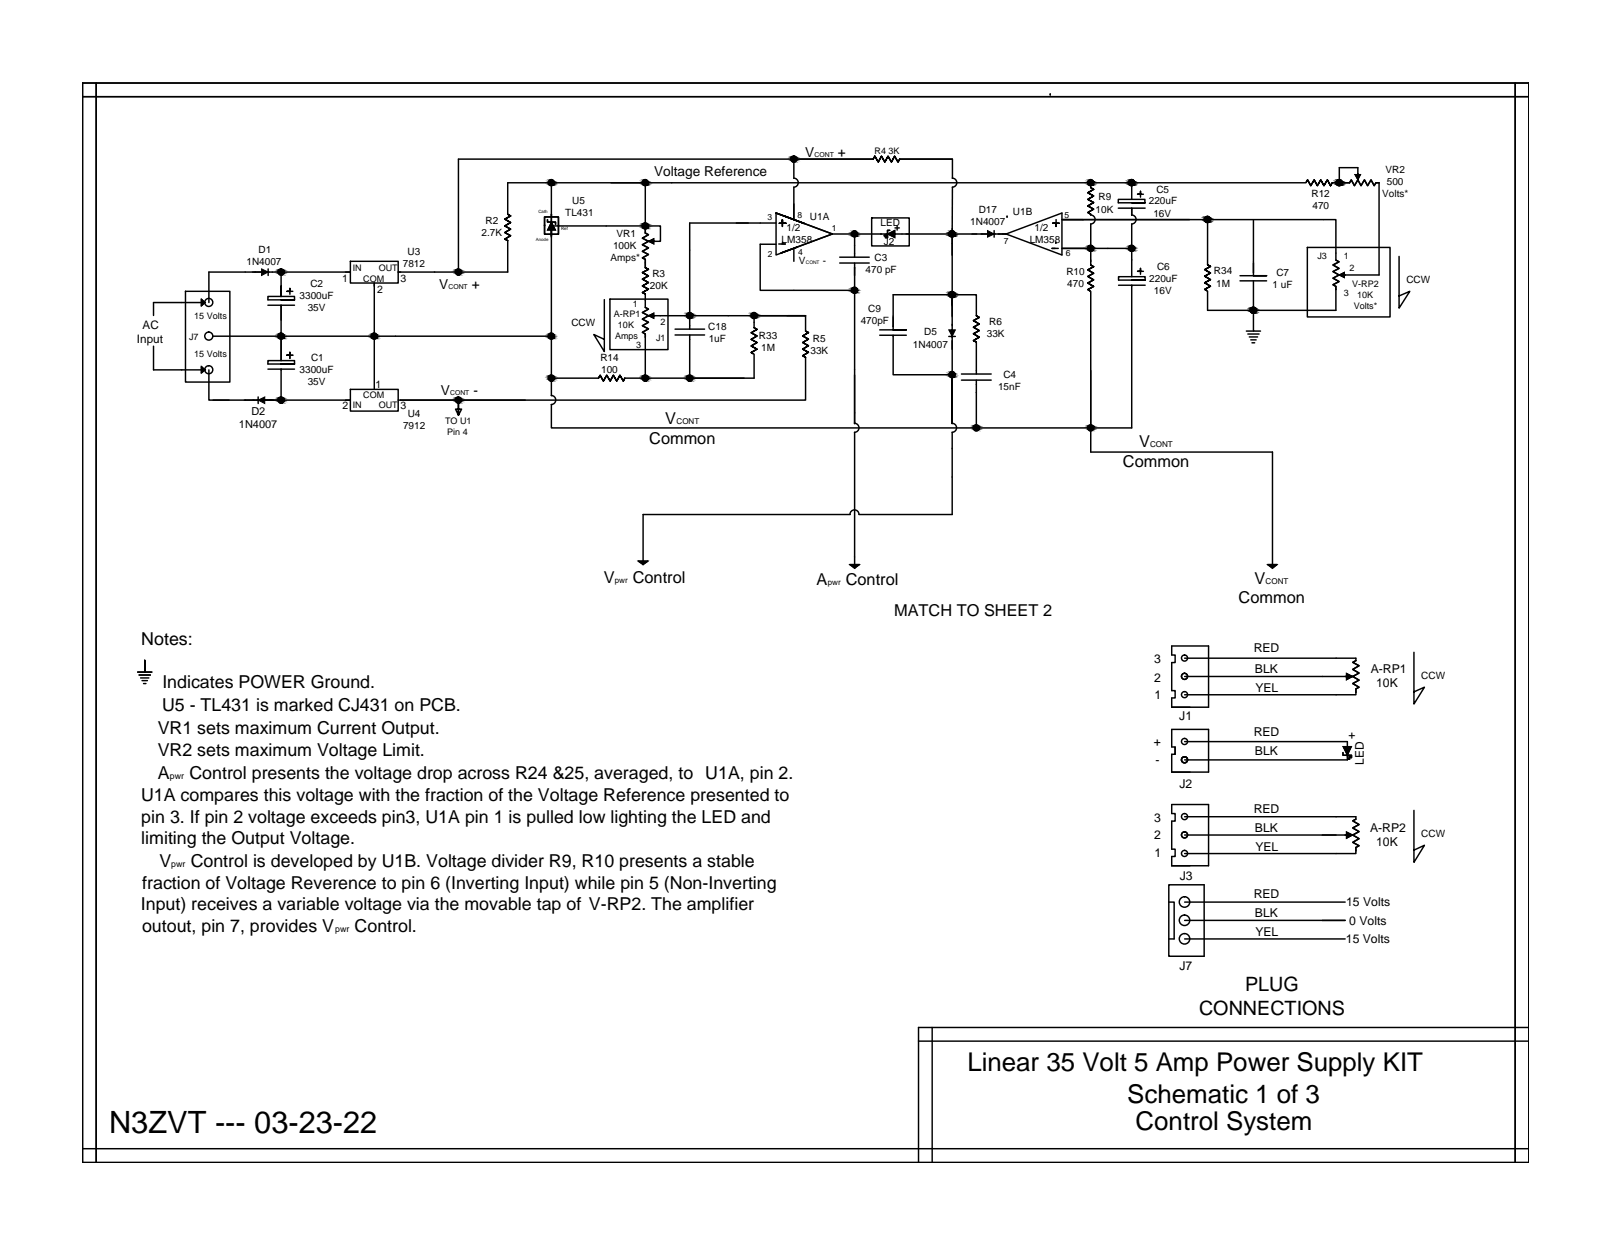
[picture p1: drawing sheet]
<svg xmlns="http://www.w3.org/2000/svg" width="279mm" height="216mm" viewBox="0 0 279 216" stroke-linecap="round" stroke-linejoin="round" font-family="sans-serif">
<!-- layer: 0 -->
<g fill="none" stroke="#000" stroke-width=".25">
<path d="M14.3 14.4h251v187.3h-251zM14.3 16.8h251M16.7 14.4v187.3M182.3 16.5h.1M262.9 14.4v187.3M88.1 37.2l.5 .3-1 .5 1 .6-1 .6 1 .6-1 .6 1 .5-1 .6 .5 .3-.5-.3 1-.6-1-.5 1-.6-1-.6 1-.6-1-.6 1-.5zM94.5 39.2v-1.6h2.4v1.6M94.5 39v1.7h2.4v-1.7M95 38.1v.4h1.4v.5M95.7 39.2h18.9v2.7h-2.1M95.7 31.7v26.6h-58.7M112 31.7v8.7l.5 .3-1 .6 1 .6-1 .6 1 .5-1 .6 1 .6-1 .6 .5 .2"/>
<path d="M134.7 37l4.9 1.8-3.6-1.4M134.7 37l9.8 3.6-9.8 3.7zM134.7 38.7h-15v18.4M134.7 37l9.8 3.6M135.8 38.2v.5h.6h-1.2h1.2h-.6v-.5v1.1zM137.7 30.9a.78 .78 0 0 1 .8 .8 .78 .78 0 0 1-.8 .8l.1 5.6M137.8 27.6v3.4M151.3 37.8h6.5v4.9h-6.5zM151.5 27.6h-71.9v19.6M151.8 27.1l-.3 .5 .3-.5 .6 1 .6-1 .6 1 .5-1 .6 1 .6-1 .5 1 .3-.5-.3 .5-.5-1-.6 1-.6-1-.5 1-.6-1-.6 1zM154.4 40h-.4v1.2h-.4M165.2 39.7v16.8"/>
<path d="M165.3 30.9a.78 .78 0 0 1 .7 .8 .78 .78 0 0 1-.7 .8M165.3 27.6h-9.2h9.2v3.4M165.3 32.5l-.1 8.1M174.8 37.7h.1M183.3 38.1v1.2v-.6h-.6h1.1h-1.1h.6M184.3 38.1h47.5v7M189.3 37.3a.78 .78 0 0 1 .7 .8 .78 .78 0 0 1-.7 .8M189.3 32.6l.5 .3-1 .6 1 .5-1 .6 1 .6-1 .5 1 .6-1 .6 .5 .3-.5-.3 1-.6-1-.6 1-.5-1-.6 1-.6-1-.5 1-.6zM189.3 31.7v.9M189.3 37.2v.2M189.3 38.9v7.1M194.1 36.1h4.6"/>
<path d="M196.4 37.3a.78 .78 0 0 1 .8 .8 .78 .78 0 0 1-.8 .8M196.4 35.2h2.3h-4.6v-.6h4.6v.6M196.4 31.7h30.2M196.4 31.7h-108.3v5.5M196.4 31.7v2.9M196.4 36.1v1.3M196.4 38.9v9.1M198.4 33.7h-1h.5v-.5v1M209.6 38.1v7.8M217.5 38.1v9.8h2.3h-4.6M226.9 31.2l-.3 .5 .3-.5 .6 1 .6-1 .5 1 .6-1 .6 1 .5-1 .6 1 .3-.5-.3 .5-.6-1-.5 1-.6-1-.6 1-.5-1-.6 1zM231.2 31.7h3"/>
<path d="M233 31.7h1.2M234.2 31.7l.3-.5 .5 1 .6-1 .6 1 .6-1 .5 1 .6-1 .6 1 .3-.5h.5M235.6 31.2v-2.1h-3.2v2.6M239.3 31.7v16h-6.9M32.2 50.6h7.7v15.7h-7.7zM34.9 51.9l.7 .6-.7 .6zM35.6 52.5h-9v2.3M44.3 47.2h2.2M46.5 53h4.6M46.5 46.7v1.1M48.8 52h2.3h-4.6v-.6h4.6v.6M48.8 47.2v4.2v-1.7"/>
<path d="M48.8 49.9v1.5M48.8 53v9.6M50.8 50.6h-1h.5v-.5v1M60.8 45.4h8.3v3.7h-8.3zM60.8 47.2h-24.5v5.3M65 49.1v18.5M88.1 41.8v5.4h-19M95.7 58.3v7.3h8.2M104.9 52v9l-1.8-2.9 1.8 .8M105.8 51.9h10.1v8.8h-10.1zM112 45v1.5zM112 46.5l.5 .3-1 .5 1 .6-1 .5 1 .6-1 .6 1 .6-1 .6 .5 .2-.5-.2 1-.6-1-.6 1-.6-1-.6 1-.5-1-.6 1-.5z"/>
<path d="M112 53.4l.5 .3-1 .5 1 .6-1 .6 1 .5-1 .6 1 .6-1 .6 .5 .3v7.6M112 53.4l.5 .3-1 .5 1 .6-1 .6 1 .5-1 .6 1 .6-1 .6 .5 .3v.5M112 51v2.4M112.5 54.8h27.3M117.2 57.1h5.1M117.2 58.1h5.1M119.7 58.1v7.5M130.9 56.9l.5 .3-1 .6 1 .5-1 .6 1 .6-1 .5 1 .6-1 .6 .5 .3-.5-.3 1-.6-1-.6 1-.5-1-.6 1-.6-1-.5 1-.6zM130.9 54.8v2.1M131 54.8h8.8v2.7M134.7 42.4h-2.8v8h16.4M135.1 42.3h1.2"/>
<path d="M135.8 42.2h.1M137.8 43.1v2.3M139.8 57.5l.5 .2-1 .6 1 .6-1 .6 1 .5-1 .6 1 .5-1 .6 .5 .3-.5-.3 1-.6-1-.5 1-.6-1-.5 1-.6-1-.6 1-.6zM145.7 44.6h5.1M145.7 45.6h5.1M148.3 40.6v4M148.3 45.6v27.9M152.7 58.2h4.6M153.7 40.9v.2l.3-.3-.3 .3h.2M153.8 40.7l-.3 .3h.1h-.1v-.2v.2M155 58.2v6.8h10.2M164.6 58.4h1.2"/>
<path d="M165.2 56.3v17.2v-8.4M165.2 57.2v1.3M165.2 59.1v1.5M169.4 54.8l.5 .3-1 .5 1 .6-1 .6 1 .6-1 .5 1 .6-1 .6 .5 .3-.5-.3 1-.6-1-.6 1-.5-1-.6 1-.6-1-.6 1-.5zM169.4 54.8v-3.6h-14.4v6h2.3h-4.6M169.4 59.4v5.5M170.2 40.6h2.3M172.5 40v1.2M174.6 40.6h-30.2l-8.9 3.3M174.6 40.6l9.7-3.6v7.3zM182.6 43.1h1.1M183.2 42.2h.1"/>
<path d="M184.3 43.1h12.1M189.3 46l.5 .3-1 .5 1 .6-1 .6 1 .6-1 .5 1 .6-1 .6 .5 .3-.5-.3 1-.6-1-.6 1-.5-1-.6 1-.6-1-.6 1-.5zM189.3 50.6v27.9h31.5v19.5M194.1 49.5h4.6M196.4 48.6h2.3h-4.6v-.6h4.6v.6M196.4 49.5v24.8h-100.7v-4.1M198.4 47.1h-1h.5v-.5v1M209.6 45.9l.5 .3-1 .6 1 .6-1 .5 1 .6-1 .6 1 .6-1 .5 .5 .3-.5-.3 1-.5-1-.6 1-.6-1-.6 1-.5-1-.6 1-.6zM215.2 48.7h4.6M216.3 57.5h1.2M216.5 58h2M216.8 58.5h1.4"/>
<path d="M217.1 59h.9M217.3 59.5h.4M217.5 48.7v8.8h1.3M226.9 42.9h14.3v12.1h-14.3zM231.8 45.1l.6 .3-1.1 .6 1.1 .6-1.1 .5 1.1 .6-1.1 .6 1.1 .6-1.1 .5 .5 .3v4.2h-22.2v-3.4M231.8 45.1l.6 .3-1.1 .6 1.1 .6-1.1 .5 1.1 .6-1.1 .6 1.1 .6-1.1 .5 .5 .3v.6M242.8 44.5v9l1.9-2.9-1.9 .8M26.6 60.1v4.1h9M34.9 63.6l.7 .6-.7 .5zM36.3 64.2v5.2h3.5M37 69.4h23.8M44.7 69.4h2.2"/>
<path d="M44.8 69.4h2.3M44.8 68.9v1.1M46.5 64.1h4.6M48.8 63.2h2.3h-4.6v-.6h4.6v.6M48.8 64.1v5.3M49.8 61.7h1h-1h.5v-.6v1.1v-.5zM60.8 67.6h8.3v3.7h-8.3zM69.1 69.4h.4M69.5 69.4h21.7M79.6 69.4v2.7l-.5-1.1h1l-.5 1.1zM95.7 68.6a.78 .78 0 0 1 .7 .8 .78 .78 0 0 1-.7 .8M95.7 65.6v3.1"/>
<path d="M104.2 65.1l-.3 .5 .3-.5 .5 1 .6-1 .6 1 .5-1 .6 1 .6-1 .6 1 .2-.5-.2 .5-.6-1-.6 1-.6-1-.5 1-.6-1-.6 1zM130.9 61.5v4.1h-22.5M139.8 62v7.4h-70.3M148.3 73.5a.78 .78 0 0 1 .8 .7 .78 .78 0 0 1-.8 .8v23M165.2 73.5a.78 .78 0 0 1 .8 .7 .78 .78 0 0 1-.8 .8M165.2 75v14.3h-16.1a.78 .78 0 0 0-.8-.8 .78 .78 0 0 0-.8 .8M165.2 73.3v.2M166.8 64.9h5.2M166.8 66h5.2M169.4 66v8.3M110.8 97.4h1.7l-.9 .6zM147.5 98h1.7l-.9 .6z"/>
<path d="M147.5 89.3h-35.9v8.1M220 98h1.6l-.8 .6zM23.9 116.6h1.2v-2v2h1.2M24.1 117.2h2M24.4 117.7h1.4M24.7 118.1h.9M24.9 118.6h.4M203.3 112.1h6.4v10.6h-6.4v-1.6h.6v-1.2h-.6v-4.9h.6v-1.3h-.6zM205.6 114.2h29.7v.5M205.6 117.4h29.2M235.3 114.7l-.5 .2 1.1 .6-1.1 .7 1.1 .6-1.1 .6 1.1 .6-1.1 .6 1.1 .7-.6 .3v.6M245.4 113.2v9l1.8-2.9-1.8 .8"/>
<path d="M203.3 139.6h6.4v10.7h-6.4v-1.7h.6v-1.2h-.6v-4.9h.6v-1.3h-.6zM203.3 126.6h6.4v7.4h-6.4v-3.1h.6v-1.3h-.6zM203.9 129.6v1.3M205.6 128.7h28.2v3.2h-28.2M233.1 130.6v.5h1.4v.4M233.9 131.4l.3 .4v-.3v.3h-.2h.2M234.4 131.2v.3l-.3-.4 .3 .4h-.2M235.3 120.2v.4h-29.7M202.8 153.6h6.2v12.4h-6.2zM202.8 156.6h1v6.4h-1M205.6 141.7h29.7v.5M205.6 144.9h29.2"/>
<path d="M205.6 156.6h27.8M205.6 159.7h27.8M235.3 142.2l-.5 .3 1.1 .6-1.1 .6 1.1 .6-1.1 .6 1.1 .7-1.1 .6 1.1 .6-.6 .3v.6M235.3 147.7v.4h-29.7M245.4 140.6v9.1l1.8-3-1.8 .8M161.8 178.3v23.4M205.6 163h27.8M265.3 178.3h-105.9v23.4M14.3 199.4h251M159.4 180.7h105.9"/>
<circle cx="95.7" cy="31.7" r=".53"/>
<circle cx="112" cy="31.7" r=".53"/>
<circle cx="112" cy="39.2" r=".53"/>
<circle cx="137.7" cy="27.6" r=".53"/>
<circle cx="189.3" cy="31.7" r=".53"/>
<circle cx="196.4" cy="31.7" r=".53"/>
<circle cx="209.5" cy="38.1" r=".53"/>
<circle cx="232.4" cy="31.7" r=".53"/>
<circle cx="36.2" cy="52.5" r=".7"/>
<circle cx="36.2" cy="58.3" r=".7"/>
<circle cx="48.8" cy="58.3" r=".53"/>
<circle cx="48.8" cy="47.2" r=".53"/>
<circle cx="64.9" cy="58.3" r=".53"/>
<circle cx="79.5" cy="47.2" r=".53"/>
<circle cx="95.7" cy="58.3" r=".53"/>
<circle cx="119.7" cy="54.8" r=".53"/>
<circle cx="130.8" cy="54.8" r=".53"/>
<circle cx="148.3" cy="40.6" r=".53"/>
<circle cx="148.3" cy="50.4" r=".53"/>
<circle cx="165.2" cy="40.6" r=".53"/>
<circle cx="165.2" cy="51.1" r=".53"/>
<circle cx="189.3" cy="43.1" r=".53"/>
<circle cx="196.4" cy="43.1" r=".53"/>
<circle cx="217.5" cy="53.8" r=".53"/>
<circle cx="36.2" cy="64.2" r=".7"/>
<circle cx="48.8" cy="69.4" r=".53"/>
<circle cx="79.5" cy="69.4" r=".53"/>
<circle cx="95.7" cy="65.6" r=".53"/>
<circle cx="112" cy="65.6" r=".53"/>
<circle cx="119.7" cy="65.6" r=".53"/>
<circle cx="165.2" cy="65" r=".53"/>
<circle cx="169.4" cy="74.2" r=".53"/>
<circle cx="189.3" cy="74.2" r=".53"/>
<circle cx="205.6" cy="114.2" r=".53"/>
<circle cx="205.6" cy="117.4" r=".53"/>
<circle cx="205.6" cy="131.9" r=".53"/>
<circle cx="205.6" cy="128.7" r=".53"/>
<circle cx="205.6" cy="120.6" r=".53"/>
<circle cx="205.6" cy="156.5" r=".91"/>
<circle cx="205.6" cy="159.7" r=".91"/>
<circle cx="205.6" cy="141.7" r=".53"/>
<circle cx="205.6" cy="148.1" r=".53"/>
<circle cx="205.6" cy="144.9" r=".53"/>
<circle cx="205.6" cy="162.9" r=".91"/>
</g>
<g fill="#000" stroke="#000" stroke-width=".17">
<path d="M95.3 32h.9l-.3 .1zM95.4 31.3h.5zM111.6 32h.9l-.3 .1zM111.6 39.5h.9l-.3 .2zM111.7 31.3h.5zM111.7 38.8h.5zM137.3 27.9h.9l-.2 .2zM137.5 27.2h.5zM188.9 32h.9l-.3 .1zM189 31.3h.5zM195.9 32h.9l-.1 .1zM196.1 31.3h.6z"/>
<path d="M209.1 38.4h.9l-.2 .2zM209.3 37.7h.5zM232 32h.9l-.2 .1zM232.2 31.3h.5zM48.4 47.5h.8l-.1 .2zM48.4 58.6h.8l-.1 .2zM48.5 46.8h.6zM48.5 57.9h.6zM64.5 58.6h.9l-.2 .2zM64.7 57.9h.5zM79.1 47.5h.9l-.2 .2zM79.3 46.8h.5z"/>
<path d="M95.3 58.6h.9l-.3 .2zM95.4 57.9h.5zM119.3 55h.9l-.2 .3zM119.4 54.4h.6zM130.4 55h.9l-.2 .3zM130.6 54.4h.5zM147.8 50.6h.9l-.1 .2zM147.8 40.9h.9l-.1 .1zM148.1 49.9h.5zM148.1 40.1h.5zM164.8 40.9h.9l-.2 .1zM164.8 51.4h.9l-.2 .2z"/>
<path d="M165 40.1h.5zM165 50.7h.5zM188.9 43.4h.9l-.3 .1zM189 42.6h.5zM196 43.4h.9l-.2 .1zM196.1 42.6h.6zM217.1 54.1h.8l-.1 .2zM217.3 53.4h.5zM48.4 69.7h.8l-.1 .2zM48.5 69h.6zM79.1 69.7h.9l-.2 .2zM79.3 69h.5z"/>
<path d="M95.3 65.9h.9l-.3 .2zM95.4 65.2h.5zM111.6 65.9h.9l-.3 .2zM111.7 65.2h.5zM119.3 65.9h.9l-.2 .2zM119.4 65.2h.6zM164.8 65.3h.9l-.2 .2zM165 64.6h.5zM169 74.5h.9l-.2 .2zM169.2 73.8h.5zM188.9 74.5h.9l-.3 .2zM189 73.8h.5z"/>
<path d="M95.7 38.5l-.7 1.4h.7zM95.7 38.5l.7 1.4h-.7z"/>
<path d="M95.7 38.5l-.7 1.4h.7zM95.7 38.5l.7 1.4h-.7z"/>
<path d="M95.3 31.5l-.1 .2h1zM95.3 31.5h.9v.2z"/>
<path d="M95.4 31.3l-.1 .2h.9zM95.4 31.3h.5l.3 .2z"/>
<path d="M95.2 31.7l.1 .3h.9zM95.2 31.7h1v.3z"/>
<path d="M95.3 32l.1 .1h.5zM95.4 32.1h.5z"/>
<path d="M111.6 31.5l-.1 .2h1zM111.6 31.5h.9v.2z"/>
<path d="M111.6 39l-.1 .2h1zM111.6 39h.9v.2z"/>
<path d="M111.7 31.3l-.1 .2h.9zM111.7 31.3h.5l.3 .2z"/>
<path d="M111.5 31.7l.1 .3h.9zM111.5 31.7h1v.3z"/>
<path d="M111.6 32l.1 .1h.5zM111.7 32.1h.5z"/>
<path d="M111.6 39h.9l-.8-.2zM111.7 38.8h.5l.3 .2z"/>
<path d="M111.5 39.2l.1 .3h.9zM111.5 39.2h1v.3z"/>
<path d="M111.6 39.5l.1 .2h.5zM111.7 39.7h.5z"/>
<path d="M137.3 27.4v.2h1zM137.3 27.4h.9l.1 .2z"/>
<path d="M137.3 27.4h.9l-.7-.2zM137.5 27.2h.5l.2 .2z"/>
<path d="M137.3 27.6v.3h.9zM137.3 27.6h1l-.1 .3z"/>
<path d="M137.3 27.9l.2 .2h.5zM137.5 28.1h.5z"/>
<path d="M154 40.6h1.3v-.6zM154 40.6h1.3v.6z"/>
<path d="M154 40.6h1.3v-.6zM154 40.6h1.3v.6z"/>
<path d="M188.9 31.5l-.1 .2h1zM188.9 31.5h.9v.2z"/>
<path d="M189 31.3l-.1 .2h.9zM189 31.3h.5l.3 .2z"/>
<path d="M188.8 31.7l.1 .3h.9zM188.8 31.7h1v.3z"/>
<path d="M188.9 32l.1 .1h.5zM189 32.1h.5z"/>
<path d="M195.9 31.5v.2h1zM195.9 31.5h.9l.1 .2z"/>
<path d="M195.9 31.5v.2h1zM195.9 31.5h.9l.1 .2z"/>
<path d="M195.9 31.5h.9l-.7-.2zM196.1 31.3h.6l.1 .2z"/>
<path d="M195.9 31.7v.3h.9zM195.9 31.7h1l-.1 .3z"/>
<path d="M195.9 32l.2 .1h.6zM196.1 32.1h.6z"/>
<path d="M195.9 31.5h.9l-.7-.2zM196.1 31.3h.6l.1 .2z"/>
<path d="M195.9 31.7v.3h.9zM195.9 31.7h1l-.1 .3z"/>
<path d="M195.9 32l.2 .1h.6zM196.1 32.1h.6z"/>
<path d="M209.1 37.9v.2h1zM209.1 37.9h.9l.1 .2z"/>
<path d="M209.1 37.9v.2h1zM209.1 37.9h.9l.1 .2z"/>
<path d="M209.1 37.9h.9l-.7-.2zM209.3 37.7h.5l.2 .2z"/>
<path d="M209.1 38.1v.3h.9zM209.1 38.1h1l-.1 .3z"/>
<path d="M209.1 38.4l.2 .2h.5zM209.3 38.6h.5z"/>
<path d="M209.1 37.9h.9l-.7-.2zM209.3 37.7h.5l.2 .2z"/>
<path d="M209.1 38.1v.3h.9zM209.1 38.1h1l-.1 .3z"/>
<path d="M209.1 38.4l.2 .2h.5zM209.3 38.6h.5z"/>
<path d="M232 31.5l-.1 .2h1zM232 31.5h.9v.2z"/>
<path d="M232 31.5l-.1 .2h1zM232 31.5h.9v.2z"/>
<path d="M232 31.5h.9l-.7-.2zM232.2 31.3h.5l.2 .2z"/>
<path d="M231.9 31.7l.1 .3h.9zM231.9 31.7h1v.3z"/>
<path d="M232 32l.2 .1h.5zM232.2 32.1h.5z"/>
<path d="M232 31.5h.9l-.7-.2zM232.2 31.3h.5l.2 .2z"/>
<path d="M231.9 31.7l.1 .3h.9zM231.9 31.7h1v.3z"/>
<path d="M232 32l.2 .1h.5zM232.2 32.1h.5z"/>
<path d="M235.6 30.3h.5l-.5 .9zM235.1 30.3l.5 .9v-.9z"/>
<path d="M235.6 30.3h.5l-.5 .9zM235.1 30.3l.5 .9v-.9z"/>
<path d="M34.9 51.9v.6h.7zM34.9 52.5h.7l-.7 .6z"/>
<path d="M45.4 46.7v.5h1.1zM45.4 47.2h1.1l-1.1 .6z"/>
<path d="M48.4 47l-.1 .2h1zM48.4 47h.8l.1 .2z"/>
<path d="M48.4 58.1l-.1 .2h1zM48.4 58.1h.8l.1 .2z"/>
<path d="M48.5 46.8l-.1 .2h.8zM48.5 46.8h.6l.1 .2z"/>
<path d="M48.3 47.2l.1 .3h.8zM48.3 47.2h1l-.1 .3z"/>
<path d="M48.4 47.5l.1 .2h.6zM48.5 47.7h.6z"/>
<path d="M48.5 57.9l-.1 .2h.8zM48.5 57.9h.6l.1 .2z"/>
<path d="M48.3 58.3l.1 .3h.8zM48.3 58.3h1l-.1 .3z"/>
<path d="M48.4 58.6l.1 .2h.6zM48.5 58.8h.6z"/>
<path d="M64.5 58.1l-.1 .2h1.1zM64.5 58.1h.9l.1 .2z"/>
<path d="M64.7 57.9l-.2 .2h.9zM64.7 57.9h.5l.2 .2z"/>
<path d="M64.4 58.3l.1 .3h.9zM64.4 58.3h1.1l-.1 .3z"/>
<path d="M64.5 58.6l.2 .2h.5zM64.7 58.8h.5z"/>
<path d="M79.1 47v.2h1zM79.1 47h.9l.1 .2z"/>
<path d="M79.3 46.8l-.2 .2h.9zM79.3 46.8h.5l.2 .2z"/>
<path d="M79.1 47.2v.3h.9zM79.1 47.2h1l-.1 .3z"/>
<path d="M79.1 47.5l.2 .2h.5zM79.3 47.7h.5z"/>
<path d="M95.3 58.1l-.1 .2h1zM95.3 58.1h.9v.2z"/>
<path d="M95.4 57.9l-.1 .2h.9zM95.4 57.9h.5l.3 .2z"/>
<path d="M95.2 58.3l.1 .3h.9zM95.2 58.3h1v.3z"/>
<path d="M95.3 58.6l.1 .2h.5zM95.4 58.8h.5z"/>
<path d="M112.5 41.9h1v-.5zM112.5 41.9h1v.4z"/>
<path d="M112.5 41.9h1v-.5zM112.5 41.9h1v.4z"/>
<path d="M112.5 54.8h1v-.5zM112.5 54.8h1v.5z"/>
<path d="M112.5 54.8h1v-.5zM112.5 54.8h1v.5z"/>
<path d="M119.3 54.5l-.1 .3h1zM119.3 54.5h.9v.3z"/>
<path d="M119.3 54.5h.9l-.8-.1zM119.4 54.4h.6l.2 .1z"/>
<path d="M119.2 54.8l.1 .2h.9zM119.2 54.8h1v.2z"/>
<path d="M119.3 55l.1 .3h.6zM119.4 55.3h.6z"/>
<path d="M130.4 54.5v.3h1zM130.4 54.5h.9l.1 .3z"/>
<path d="M130.4 54.5h.9l-.7-.1zM130.6 54.4h.5l.2 .1z"/>
<path d="M130.4 54.8v.2h.9zM130.4 54.8h1l-.1 .2z"/>
<path d="M130.4 55l.2 .3h.5zM130.6 55.3h.5z"/>
<path d="M147.8 50.1v.3h1zM147.8 50.1h.9l.1 .3z"/>
<path d="M147.8 40.4v.2h1zM147.8 40.4h.9l.1 .2z"/>
<path d="M148.1 49.9l-.3 .2h.9zM148.1 49.9h.5l.1 .2z"/>
<path d="M147.8 50.4v.2h.9zM147.8 50.4h1l-.1 .2z"/>
<path d="M147.8 50.6l.3 .2h.5zM148.1 50.8h.5z"/>
<path d="M147.8 40.4h.9l-.6-.3zM148.1 40.1h.5l.1 .3z"/>
<path d="M147.8 40.6v.3h.9zM147.8 40.6h1l-.1 .3z"/>
<path d="M147.8 40.9l.3 .1h.5zM148.1 41h.5z"/>
<path d="M164.8 40.4l-.1 .2h1zM164.8 40.4h.9v.2z"/>
<path d="M164.8 40.4l-.1 .2h1zM164.8 40.4h.9v.2z"/>
<path d="M164.8 50.9l-.1 .3h1zM164.8 50.9h.9v.3z"/>
<path d="M164.8 50.9l-.1 .3h1zM164.8 50.9h.9v.3z"/>
<path d="M164.8 40.4h.9l-.7-.3zM165 40.1h.5l.2 .3z"/>
<path d="M164.7 40.6l.1 .3h.9zM164.7 40.6h1v.3z"/>
<path d="M164.8 40.9l.2 .1h.5zM165 41h.5z"/>
<path d="M164.8 40.4h.9l-.7-.3zM165 40.1h.5l.2 .3z"/>
<path d="M164.7 40.6l.1 .3h.9zM164.7 40.6h1v.3z"/>
<path d="M164.8 40.9l.2 .1h.5zM165 41h.5z"/>
<path d="M164.8 50.9h.9l-.7-.2zM165 50.7h.5l.2 .2z"/>
<path d="M164.7 51.2l.1 .2h.9zM164.7 51.2h1v.2z"/>
<path d="M164.8 51.4l.2 .2h.5zM165 51.6h.5z"/>
<path d="M164.8 50.9h.9l-.7-.2zM165 50.7h.5l.2 .2z"/>
<path d="M164.7 51.2l.1 .2h.9zM164.7 51.2h1v.2z"/>
<path d="M164.8 51.4l.2 .2h.5zM165 51.6h.5z"/>
<path d="M165.2 57.2h.6l-.6 1.2zM164.6 57.2l.6 1.2v-1.2z"/>
<path d="M171.4 40v.6h1.1zM171.4 40.6h1.1l-1.1 .6z"/>
<path d="M188.9 42.9l-.1 .2h1zM188.9 42.9h.9v.2z"/>
<path d="M189 42.6l-.1 .3h.9zM189 42.6h.5l.3 .3z"/>
<path d="M188.8 43.1l.1 .3h.9zM188.8 43.1h1v.3z"/>
<path d="M188.9 43.4l.1 .1h.5zM189 43.5h.5z"/>
<path d="M196 42.9l-.1 .2h1zM196 42.9h.9v.2z"/>
<path d="M196.1 42.6l-.1 .3h.9zM196.1 42.6h.6l.2 .3z"/>
<path d="M195.9 43.1l.1 .3h.9zM195.9 43.1h1v.3z"/>
<path d="M196 43.4l.1 .1h.6zM196.1 43.5h.6z"/>
<path d="M217.1 53.6l-.1 .3h1zM217.1 53.6h.8l.1 .3z"/>
<path d="M217.1 53.6l-.1 .3h1zM217.1 53.6h.8l.1 .3z"/>
<path d="M217.1 53.6h.8l-.6-.2zM217.3 53.4h.5l.1 .2z"/>
<path d="M217 53.9l.1 .2h.8zM217 53.9h1l-.1 .2z"/>
<path d="M217.1 54.1l.2 .2h.5zM217.3 54.3h.5z"/>
<path d="M217.1 53.6h.8l-.6-.2zM217.3 53.4h.5l.1 .2z"/>
<path d="M217 53.9l.1 .2h.8zM217 53.9h1l-.1 .2z"/>
<path d="M217.1 54.1l.2 .2h.5zM217.3 54.3h.5z"/>
<path d="M232.4 47.7h.9v-.4zM232.4 47.7h.9v.5z"/>
<path d="M232.4 47.7h.9v-.4zM232.4 47.7h.9v.5z"/>
<path d="M34.9 63.6v.6h.7zM34.9 64.2h.7l-.7 .5z"/>
<path d="M44.8 69.4h1.1v-.5zM44.8 69.4h1.1v.6z"/>
<path d="M48.4 69.2l-.1 .2h1zM48.4 69.2h.8l.1 .2z"/>
<path d="M48.4 69.2h.8l-.7-.2zM48.5 69h.6l.1 .2z"/>
<path d="M48.3 69.4l.1 .3h.8zM48.3 69.4h1l-.1 .3z"/>
<path d="M48.4 69.7l.1 .2h.6zM48.5 69.9h.6z"/>
<path d="M79.1 69.2v.2h1zM79.1 69.2h.9l.1 .2z"/>
<path d="M79.1 69.2h.9l-.7-.2zM79.3 69h.5l.2 .2z"/>
<path d="M79.1 69.4v.3h.9zM79.1 69.4h1l-.1 .3z"/>
<path d="M79.1 69.7l.2 .2h.5zM79.3 69.9h.5z"/>
<path d="M95.3 65.4l-.1 .2h1zM95.3 65.4h.9v.2z"/>
<path d="M95.3 65.4h.9l-.8-.2zM95.4 65.2h.5l.3 .2z"/>
<path d="M95.2 65.6l.1 .3h.9zM95.2 65.6h1v.3z"/>
<path d="M95.3 65.9l.1 .2h.5zM95.4 66.1h.5z"/>
<path d="M111.6 65.4l-.1 .2h1zM111.6 65.4h.9v.2z"/>
<path d="M111.6 65.4h.9l-.8-.2zM111.7 65.2h.5l.3 .2z"/>
<path d="M111.5 65.6l.1 .3h.9zM111.5 65.6h1v.3z"/>
<path d="M111.6 65.9l.1 .2h.5zM111.7 66.1h.5z"/>
<path d="M119.3 65.4l-.1 .2h1zM119.3 65.4h.9v.2z"/>
<path d="M119.3 65.4h.9l-.8-.2zM119.4 65.2h.6l.2 .2z"/>
<path d="M119.2 65.6l.1 .3h.9zM119.2 65.6h1v.3z"/>
<path d="M119.3 65.9l.1 .2h.6zM119.4 66.1h.6z"/>
<path d="M164.8 64.8l-.1 .2h1zM164.8 64.8h.9v.2z"/>
<path d="M164.8 64.8h.9l-.7-.2zM165 64.6h.5l.2 .2z"/>
<path d="M164.7 65l.1 .3h.9zM164.7 65h1v.3z"/>
<path d="M164.8 65.3l.2 .2h.5zM165 65.5h.5z"/>
<path d="M169 74l-.1 .3h1zM169 74h.9v.3z"/>
<path d="M169 74h.9l-.7-.2zM169.2 73.8h.5l.2 .2z"/>
<path d="M168.9 74.3l.1 .2h.9zM168.9 74.3h1v.2z"/>
<path d="M169 74.5l.2 .2h.5zM169.2 74.7h.5z"/>
<path d="M188.9 74l-.1 .3h1zM188.9 74h.9v.3z"/>
<path d="M188.9 74h.9l-.8-.2zM189 73.8h.5l.3 .2z"/>
<path d="M188.8 74.3l.1 .2h.9zM188.8 74.3h1v.2z"/>
<path d="M188.9 74.5l.1 .2h.5zM189 74.7h.5z"/>
<path d="M110.8 97.4h.8v.6zM111.6 97.4v.6l.9-.6z"/>
<path d="M147.5 98h.8v.6zM148.3 98v.6l.9-.6z"/>
<path d="M220 98h.8v.6zM220.8 98v.6l.8-.6z"/>
<path d="M233.7 116.9v.5h1.1zM233.7 117.4h1.1l-1.1 .6z"/>
<path d="M233.7 116.9v.5h1.1zM233.7 117.4h1.1l-1.1 .6z"/>
<path d="M233.8 129.6h.7l-.7 1.5zM233.1 129.6l.7 1.5v-1.5z"/>
<path d="M233.8 129.6h.7l-.7 1.5zM233.1 129.6l.7 1.5v-1.5z"/>
<path d="M233.7 144.4v.5h1.1zM233.7 144.9h1.1l-1.1 .6z"/>
<path d="M233.7 144.4v.5h1.1zM233.7 144.9h1.1l-1.1 .6z"/>
</g>
<text font-size="5.3" x="18.9" y="196.6">N3ZVT --- 03-23-22</text>
<g font-size="4.5">
<text x="167.9" y="185.8">Linear 35 Volt 5 Amp Power Supply KIT</text>
<text x="195.6" y="191.4">Schematic 1 of 3</text>
<text x="197.1" y="196.1">Control System</text>
</g>
<g font-size="3.4">
<text x="216.1" y="172.1">PLUG</text>
<text x="208.1" y="176.2">CONNECTIONS</text>
</g>
<g font-size="3.1">
<text x="24.5" y="112">Notes:</text>
<text x="28.2" y="119.4">Indicates POWER Ground.</text>
<text x="28.1" y="123.3">U5 - TL431 is marked CJ431 on PCB.</text>
<text x="27.4" y="127.3">VR1 sets maximum Current Output.</text>
<text x="27.4" y="131.2">VR2 sets maximum Voltage Limit.</text>
<text x="27.4" y="135.2">A</text>
<text x="32.9" y="135.2">Control presents the voltage drop across R24 &amp;25, averaged, to U1A, pin 2.</text>
<text x="24.5" y="139">U1A compares this voltage with the fraction of the Voltage Reference presented to</text>
<text x="24.5" y="142.8">pin 3. If pin 2 voltage exceeds pin3, U1A pin 1 is pulled low lighting the LED and</text>
<text x="24.5" y="146.5">limiting the Output Voltage.</text>
<text x="24.7" y="154.2">fraction of Voltage Reverence to pin 6 (Inverting Input) while pin 5 (Non-Inverting</text>
<text x="27.7" y="150.4">V</text>
<text x="33.1" y="150.4">Control is developed by U1B. Voltage divider R9, R10 presents a stable</text>
<text x="24.4" y="158">Input) receives a variable voltage via the movable tap of V-RP2. The amplifier</text>
<text x="24.7" y="161.7">outout, pin 7, provides V</text>
<text x="61.5" y="161.7">Control.</text>
</g>
<g font-size="2.8">
<text x="112.7" y="77">Common</text>
<text x="115.5" y="73.6">V</text>
<text x="197.7" y="77.6">V</text>
<text x="194.9" y="81">Common</text>
<text x="104.8" y="101.1">V</text>
<text x="109.8" y="101.1">Control</text>
<text x="141.7" y="101.5">A</text>
<text x="146.8" y="101.5">Control</text>
<text x="217.7" y="101.3">V</text>
<text x="155.2" y="106.9">MATCH TO SHEET 2</text>
<text x="214.9" y="104.7">Common</text>
</g>
<g font-size="2.4">
<text x="139.8" y="27.2">V</text>
<text x="145.4" y="27.2">+</text>
<text x="113.5" y="30.6">Voltage Reference</text>
<text x="76.2" y="50.1">V</text>
<text x="81.9" y="50.1">+</text>
<text x="76.5" y="68.6">V</text>
<text x="82.2" y="68.6">-</text>
</g>
<g font-size="2.1">
<text x="217.6" y="113.1">RED</text>
<text x="200.3" y="115">3</text>
<text x="200.3" y="118.3">2</text>
<text x="217.8" y="116.8">BLK</text>
<text x="237.9" y="116.7">A-RP1</text>
<text x="238.8" y="119.3">10K</text>
<text x="200.3" y="121.3">1</text>
<text x="204.7" y="125">J1</text>
<text x="217.9" y="120.1">YEL</text>
<text x="200.3" y="129.5">+</text>
<text x="217.6" y="127.6">RED</text>
<text x="217.8" y="131">BLK</text>
<text x="234" y="128.2">+</text>
<text x="200.5" y="132.5">-</text>
<text x="204.7" y="136.8">J2</text>
<text x="236.7" y="132.7" transform="rotate(-90 236.7 132.7)">LED</text>
<text x="200.3" y="142.6">3</text>
<text x="217.6" y="141">RED</text>
<text x="200.3" y="145.6">2</text>
<text x="200.3" y="148.7">1</text>
<text x="217.8" y="144.3">BLK</text>
<text x="217.9" y="147.6">YEL</text>
<text x="237.8" y="144.3">A-RP2</text>
<text x="238.8" y="146.9">10K</text>
<text x="204.7" y="152.8">J3</text>
<text x="217.6" y="155.8">RED</text>
<text x="217.8" y="159.1">BLK</text>
<text x="233.6" y="157.3">15 Volts</text>
<text x="234.2" y="160.5">0 Volts</text>
<text x="217.9" y="162.4">YEL</text>
<text x="233.6" y="163.7">15 Volts</text>
<text x="204.7" y="168.4">J7</text>
</g>
<g font-size="2">
<text x="23.8" y="59.6">Input</text>
<text x="24.7" y="57.1">AC</text>
</g>
<g font-size="1.9">
<text x="41.5" y="74.3">1N4007</text>
<text x="43.6" y="72">D2</text>
</g>
<g font-size="1.8">
<text x="59.4" y="48.9">1</text>
<text x="65.5" y="50.8">2</text>
<text x="69.5" y="48.9">3</text>
<text x="59.5" y="71">2</text>
<text x="65.2" y="67.3">1</text>
<text x="69.5" y="71">3</text>
</g>
<g font-size="1.7">
<text x="240.5" y="30">VR2</text>
<text x="99.3" y="35.5">U5</text>
<text x="190.6" y="34.8">R9</text>
<text x="199.4" y="35.5">220uF</text>
<text x="200.7" y="33.4">C5</text>
<text x="227.6" y="34.2">R12</text>
<text x="239.9" y="34.2">Volts*</text>
<text x="240.7" y="32.1">500</text>
<text x="83.6" y="41">2.7K</text>
<text x="84.3" y="38.9">R2</text>
<text x="98.1" y="37.6">TL431</text>
<text x="107" y="41.1">VR1</text>
<text x="136.5" y="40">1/2</text>
<text x="140.6" y="38.1">U1A</text>
<text x="152.8" y="39.3">LED</text>
<text x="155.3" y="39.1" transform="rotate(90 155.3 39.1)">+</text>
<text x="168.4" y="39">1N4007</text>
<text x="169.9" y="36.9">D17</text>
<text x="175.8" y="37.4">U1B</text>
<text x="179.5" y="40.1">1/2</text>
<text x="190.1" y="36.9">10K</text>
<text x="200.2" y="37.6">16V</text>
<text x="227.8" y="36.3">470</text>
<text x="42.8" y="46.1">1N4007</text>
<text x="44.9" y="44">D1</text>
<text x="69.9" y="46.4">7812</text>
<text x="70.7" y="44.3">U3</text>
<text x="106" y="45.3">Amps*</text>
<text x="106.4" y="43.2">100K</text>
<text x="135.7" y="42.1">LM358</text>
<text x="138.7" y="45.8">V</text>
<text x="142.8" y="45.8">-</text>
<text x="150.2" y="47.4">470 pF</text>
<text x="151.8" y="45.3">C3</text>
<text x="153.4" y="42.6">J2</text>
<text x="178.7" y="42.1">LM358</text>
<text x="185.1" y="47.8">R10</text>
<text x="200.8" y="46.9">C6</text>
<text x="210.7" y="47.6">R34</text>
<text x="221.5" y="47.9">C7</text>
<text x="52" y="51.9">3300uF</text>
<text x="53.9" y="49.8">C2</text>
<text x="112.8" y="50.2">20K</text>
<text x="113.2" y="48.1">R3</text>
<text x="185.2" y="49.9">470</text>
<text x="199.4" y="49">220uF</text>
<text x="200.3" y="51.1">16V</text>
<text x="211" y="49.8">1M</text>
<text x="220.8" y="50">1 uF</text>
<text x="244.1" y="49.1">CCW</text>
<text x="53.4" y="54">35V</text>
<text x="99.2" y="56.6">CCW</text>
<text x="122.9" y="57.3">C18</text>
<text x="123" y="59.4">1uF</text>
<text x="131.7" y="58.9">R33</text>
<text x="141.1" y="59.4">R5</text>
<text x="149.4" y="56.3">470pF</text>
<text x="150.7" y="54.2">C9</text>
<text x="160.4" y="58.2">D5</text>
<text x="171.3" y="58.6">33K</text>
<text x="171.7" y="56.5">R6</text>
<text x="52" y="64.7">3300uF</text>
<text x="54" y="62.6">C1</text>
<text x="104.2" y="62.6">R14</text>
<text x="104.3" y="64.7">100</text>
<text x="132.1" y="60.9">1M</text>
<text x="140.6" y="61.5">33K</text>
<text x="158.4" y="60.3">1N4007</text>
<text x="174.1" y="65.5">C4</text>
<text x="53.4" y="66.8">35V</text>
<text x="173.2" y="67.7">15nF</text>
<text x="69.9" y="74.5">7912</text>
<text x="70.8" y="72.4">U4</text>
<text x="246.6" y="117.8">CCW</text>
<text x="246.6" y="145.3">CCW</text>
</g>
<g font-size="1.6">
<text x="151.8" y="26.7">R4 3K</text>
<text x="61.2" y="47">IN</text>
<text x="65.7" y="47">OUT</text>
<text x="228.6" y="45">J3</text>
<text x="233.2" y="44.9">1</text>
<text x="234.2" y="47.1">2</text>
<text x="63" y="48.9">COM</text>
<text x="109.8" y="53.3">1</text>
<text x="233.2" y="51.4">3</text>
<text x="234.7" y="49.9">V-RP2</text>
<text x="234.9" y="53.7">Volts*</text>
<text x="235.5" y="51.8">10K</text>
<text x="32.8" y="58.9">J7</text>
<text x="33.7" y="55.4">15 Volts</text>
<text x="106.5" y="55.1">A-RP1</text>
<text x="106.7" y="58.9">Amps</text>
<text x="107.2" y="57">10K</text>
<text x="113.8" y="59.2">J1</text>
<text x="114.6" y="56.4">2</text>
<text x="33.7" y="62">15 Volts</text>
<text x="110.4" y="60.5">3</text>
<text x="61.2" y="70.8">IN</text>
<text x="63" y="69">COM</text>
<text x="65.7" y="70.8">OUT</text>
<text x="77.2" y="73.6">TO U1</text>
<text x="77.6" y="75.5">Pin 4</text>
</g>
<g font-size="1.5">
<text x="133.2" y="38.2">3</text>
<text x="138.4" y="37.9">8</text>
<text x="144.3" y="40.1">1</text>
<text x="184.8" y="37.8">5</text>
<text x="133.2" y="44.6">2</text>
<text x="138.5" y="44.2">4</text>
<text x="174.2" y="42.3">7</text>
<text x="185" y="44.4">6</text>
<text x="29.5" y="135.2">pwr</text>
<text x="29.7" y="150.4">pwr</text>
<text x="58.2" y="161.7">pwr</text>
</g>
<g font-size="1.4">
<text x="117.4" y="73.6">CONT</text>
<text x="199.6" y="77.6">CONT</text>
<text x="106.7" y="101.1">pwr</text>
<text x="143.7" y="101.5">pwr</text>
<text x="219.6" y="101.3">CONT</text>
</g>
<g font-size="1.2">
<text x="141.4" y="27.2">CONT</text>
<text x="77.8" y="50.1">CONT</text>
<text x="78.1" y="68.6">CONT</text>
</g>
<g font-size=".8">
<text x="93" y="41.8">Anode</text>
<text x="93.4" y="37">Cath</text>
<text x="97.4" y="39.9">Ref</text>
<text x="139.8" y="45.8">CONT</text>
</g>
</svg>
